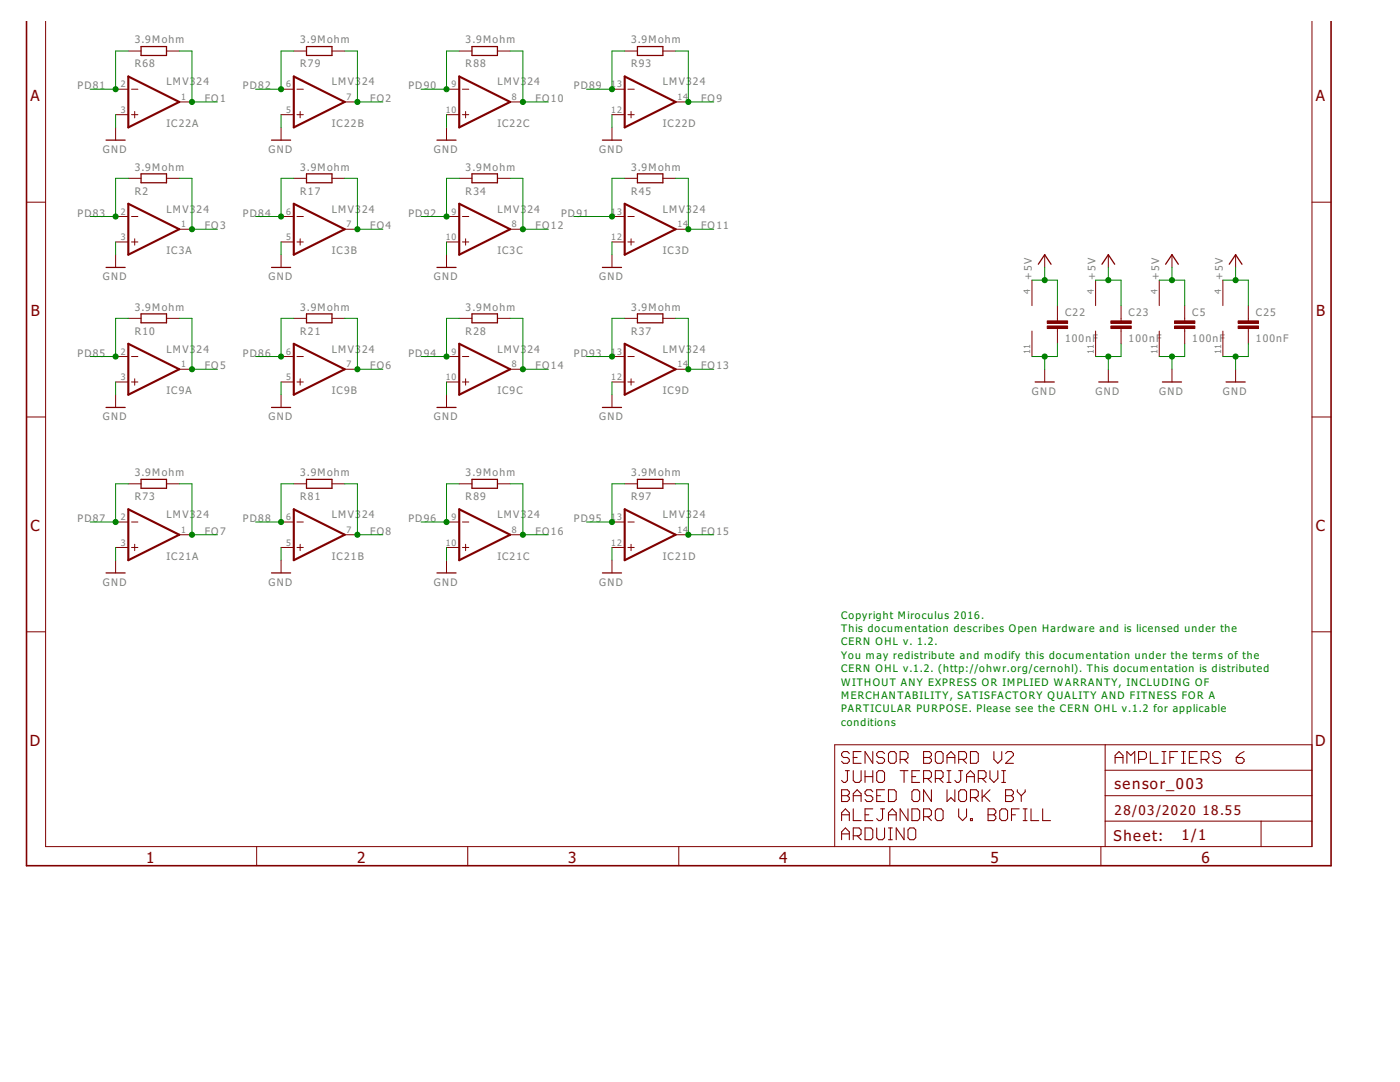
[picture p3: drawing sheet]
<svg xmlns="http://www.w3.org/2000/svg" width="279mm" height="216mm" viewBox="0 0 279 216" stroke-linecap="round" stroke-linejoin="round" font-family="sans-serif">
<g fill="none" stroke="#800000" stroke-width=".21">
<path d="M168 157.6h1.1l.4 .4v.4l-.4 .4 .4 .4v.3l-.4 .4h-1.1zM168 158.8h1.1M168.7 153.8h.8M169.1 153.8v1.9l-.4 .4h-.4l-.3-.4M169.5 150.4l-.4-.4h-.8l-.3 .4v.3l.3 .5h.8l.4 .3v.4l-.4 .4h-.8l-.3-.4M170.3 151.2h.8M170.3 153.8v1.9l.4 .4h.7l.5-.4v-1.9M170.3 159.9v-1.5l.8-.8 .8 .8v1.5M170.3 158.8h1.6M171.9 150h-1.6v2.3h1.6M172.6 153.8v2.3M172.6 155h1.6"/>
<path d="M174.2 150v2.3l-1.6-2.3v2.3M174.2 158l-.4-.4h-.8l-.4 .4v.4l.4 .4h.8l.4 .4v.3l-.4 .4h-.8l-.4-.4M174.2 153.8v2.3M175 158.8h.7M175.3 153.8h.8l.4 .4v1.5l-.4 .4h-.8l-.3-.4v-1.5zM176.5 150.4l-.4-.4h-.8l-.3 .4v.3l.3 .5h.8l.4 .3v.4l-.4 .4h-.8l-.3-.4M176.5 157.6h-1.5v2.3h1.5M177.3 157.6h1.2l.4 .4v1.5l-.4 .4h-1.2zM177.7 150h.8l.4 .4v1.5l-.4 .4h-.8l-.4-.4v-1.5zM179.6 151.5h1.2l.4-.3v-.8l-.4-.4h-1.2v2.3M179.6 153.8h1.6M180.4 151.5l.8 .8"/>
<path d="M180.4 153.8v2.3M182 155h.8M182.4 157.6h.8l.3 .4v1.5l-.3 .4h-.8l-.4-.4v-1.5zM183.5 153.8h-1.5v2.3h1.5M184.3 150h1.2l.4 .4v.3l-.4 .5 .4 .3v.4l-.4 .4h-1.2zM184.3 151.2h1.2M184.3 155.3h1.2l.4-.3v-.8l-.4-.4h-1.2v2.3M185.1 155.3l.8 .8M185.9 157.6v2.3l-1.6-2.3v2.3M186.7 155.3h1.1l.4-.3v-.8l-.4-.4h-1.1v2.3M187 150h.8l.4 .4v1.5l-.4 .4h-.8l-.3-.4v-1.5zM187.4 155.3l.8 .8"/>
<path d="M189 151.2h1.6M189 152.3v-1.6l.8-.7 .8 .7v1.6M189 157.6v2.3l.8-.7 .8 .7v-2.3M189 156.1h.8M189 153.8h.8M189.4 153.8v2.3M191.3 151.5h1.2l.4-.3v-.8l-.4-.4h-1.2v2.3M191.3 153.8h.8M191.7 157.6h.8l.4 .4v1.5l-.4 .4h-.8l-.4-.4v-1.5zM191.7 153.8v1.9l-.4 .4h-.4l-.3-.4M192.1 151.5l.8 .8M192.9 156.1v-1.5l.8-.8 .8 .8v1.5"/>
<path d="M192.9 155h1.6M193.7 150h1.1l.4 .4v1.5l-.4 .4h-1.1zM193.7 159.2h1.1l.4-.4v-.8l-.4-.4h-1.1v2.3M194.5 159.2l.7 .7M195.2 155.3h1.2l.4-.3v-.8l-.4-.4h-1.2v2.3M196 155.3l.8 .8M196 157.6v2.3M196.4 158.8l1.2 1.1M197.6 153.8v1.5l.8 .8 .7-.8v-1.5M197.6 157.6l-1.6 1.6M198.4 150v1.5l.7 .8 .8-.8v-1.5M199.9 156.1h.8"/>
<path d="M199.9 153.8h.8M200.3 153.8v2.3M200.7 150.4l.4-.4h.8l.3 .4v.3l-1.5 1.6h1.5M200.7 157.6h1.2l.3 .4v.4l-.3 .4 .3 .4v.3l-.3 .4h-1.2zM200.7 158.8h1.2M203 157.6v.4l.8 .8M203.8 158.8v1.1M204.6 157.6v.4l-.8 .8M222.5 151.2h1.6M222.5 152.3v-1.6l.8-.7 .8 .7v1.6M224.9 152.3v-2.3l.8 .7 .8-.7v2.3M227.2 151.5h1.2l.4-.3v-.8l-.4-.4h-1.2v2.3"/>
<path d="M229.6 150v2.3h1.5M231.9 150h.8M231.9 152.3h.8M232.3 150v2.3M233.5 151.2h.8M235 150h-1.5v2.3M235.8 150h.8M235.8 152.3h.8M236.2 150v2.3M237.4 151.2h.7M238.9 150h-1.5v2.3h1.5M239.7 151.5h1.2l.4-.3v-.8l-.4-.4h-1.2v2.3"/>
<path d="M240.5 151.5l.8 .8M243.6 150.4l-.4-.4h-.8l-.4 .4v.3l.4 .5h.8l.4 .3v.4l-.4 .4h-.8l-.4-.4M246.7 151.2h1.2l.4 .3v.4l-.4 .4h-.8l-.4-.4zM248.3 150l-.8 .4-.8 .8M168 163.7v-1.5l.7-.8 .8 .8v1.5M168 167.6v-1.6l.7-.8 .8 .8v1.6M168 162.6h1.5M168 166.4h1.5M170.3 161.4v2.3h1.6M170.3 166.8h1.1l.5-.4v-.8l-.5-.4h-1.1v2.4M171.1 166.8l.8 .8M172.6 165.2h1.2l.4 .4v1.6l-.4 .4h-1.2z"/>
<path d="M172.6 162.6h.8M174.2 161.4h-1.6v2.3h1.6M175 165.2v2l.3 .4h.8l.4-.4v-2M175.7 161.4h.8M176.1 161.4v1.9l-.4 .4h-.4l-.3-.4M177.3 163.7v-1.5l.8-.8 .8 .8v1.5M177.3 162.6h1.6M177.3 165.2h.8M177.3 167.6h.8M177.7 165.2v2.4M180.4 165.2v2.4l-1.5-2.4v2.4M181.2 161.4v2.3l-1.6-2.3v2.3"/>
<path d="M181.6 165.2h.8l.4 .4v1.6l-.4 .4h-.8l-.4-.4v-1.6zM182 161.4h1.2l.3 .4v1.5l-.3 .4h-1.2zM184.3 163h1.2l.4-.4v-.8l-.4-.4h-1.2v2.3M185.1 163l.8 .7M187 161.4h.8l.4 .4v1.5l-.4 .4h-.8l-.3-.4v-1.5zM191.3 161.4v1.6l.8 .7 .8-.7v-1.6M193.7 163.3h.4v.4h-.4zM197.2 162.6h1.2M197.2 161.4h1.2l.3 .4v.4l-.3 .4 .3 .4v.3l-.3 .4h-1.2zM199.5 161.8l.4-.4h.8l.4 .4v1.5l-.4 .4h-.8l-.4-.4zM201.9 162.6h.7M203.4 161.4h-1.5v2.3"/>
<path d="M204.2 163.7h.8M204.2 161.4h.8M204.6 161.4v2.3M205.8 161.4v2.3h1.5M208.1 161.4v2.3h1.6"/>
</g>
<g fill="none" stroke="#800000" stroke-width=".42">
<path d="M25.6 15.3l10.2 5-10.2 5.1zM58.6 15.3l10.2 5-10.2 5.1zM91.7 15.3l10.1 5-10.1 5.1zM124.7 15.3l10.1 5-10.1 5.1zM25.6 40.7l10.2 5-10.2 5.1zM58.6 40.7l10.2 5-10.2 5.1zM91.7 40.7l10.1 5-10.1 5.1zM124.7 40.7l10.1 5-10.1 5.1zM25.6 68.6l10.2 5.1-10.2 5.1zM58.6 68.6l10.2 5.1-10.2 5.1zM91.7 68.6l10.1 5.1-10.1 5.1zM124.7 68.6l10.1 5.1-10.1 5.1z"/>
<path d="M25.6 101.6l10.2 5.1-10.2 5.1zM58.6 101.6l10.2 5.1-10.2 5.1zM91.7 101.6l10.1 5.1-10.1 5.1zM124.7 101.6l10.1 5.1-10.1 5.1z"/>
</g>
<g fill="none" stroke="#800000" stroke-width=".2">
<path d="M23.1 17.8h2.5M25.6 10.2h2.6M26.2 17.8h1.3M33.2 10.2h2.6M56.1 17.8h2.5M58.6 10.2h2.6M59.3 17.8h1.2M66.3 10.2h2.5M89.1 17.8h2.6M91.7 10.2h2.5M92.3 17.8h1.3M99.3 10.2h2.5"/>
<path d="M122.1 17.8h2.6M124.7 10.2h2.5M125.3 17.8h1.3M132.3 10.2h2.5M261.8 4.1v164.8h-252.7v-164.8M23.1 22.9h2.5M23.1 25.4v2.6M25.6 35.6h2.6M26.2 22.9h1.3M26.9 22.2v1.3M33.2 35.6h2.6M35.8 20.3h2.5"/>
<path d="M56.1 22.9h2.5M56.1 25.4v2.6M58.6 35.6h2.6M59.3 22.9h1.2M59.9 22.2v1.3M66.3 35.6h2.5M68.8 20.3h2.5M89.1 22.9h2.6M89.1 25.4v2.6M91.7 35.6h2.5M92.3 22.9h1.3M92.9 22.2v1.3"/>
<path d="M99.3 35.6h2.5M101.8 20.3h2.6M122.1 22.9h2.6M122.1 25.4v2.6M124.7 35.6h2.5M125.3 22.9h1.3M125.9 22.2v1.3M132.3 35.6h2.5M134.8 20.3h2.6M5.3 40.3h3.8M23.1 48.3h2.5M23.1 43.2h2.5"/>
<path d="M23.1 50.8v2.6M26.2 48.3h1.3M26.2 43.2h1.3M26.9 47.6v1.3M35.8 45.7h2.5M56.1 48.3h2.5M56.1 43.2h2.5M56.1 50.8v2.6M59.3 48.3h1.2M59.3 43.2h1.2M59.9 47.6v1.3M68.8 45.7h2.5"/>
<path d="M89.1 48.3h2.6M89.1 43.2h2.6M89.1 50.8v2.6M92.3 48.3h1.3M92.3 43.2h1.3M92.9 47.6v1.3M101.8 45.7h2.6M122.1 48.3h2.6M122.1 43.2h2.6M122.1 50.8v2.6M125.3 48.3h1.3M125.3 43.2h1.3"/>
<path d="M125.9 47.6v1.3M134.8 45.7h2.6M206 55.9v5.1M208.5 50.8v2.6M218.7 55.9v5.1M221.2 50.8v2.6M231.4 55.9v5.1M233.9 50.8v2.6M244.1 55.9v5.1M246.6 50.8v2.6M261.8 40.3h3.8M23.1 76.2h2.5"/>
<path d="M23.1 71.1h2.5M23.1 78.8v2.5M25.6 63.5h2.6M26.2 76.2h1.3M26.2 71.1h1.3M26.9 75.6v1.3M33.2 63.5h2.6M35.8 73.7h2.5M56.1 76.2h2.5M56.1 71.1h2.5M56.1 78.8v2.5M58.6 63.5h2.6"/>
<path d="M59.3 76.2h1.2M59.3 71.1h1.2M59.9 75.6v1.3M66.3 63.5h2.5M68.8 73.7h2.5M89.1 76.2h2.6M89.1 71.1h2.6M89.1 78.8v2.5M91.7 63.5h2.5M92.3 76.2h1.3M92.3 71.1h1.3M92.9 75.6v1.3"/>
<path d="M99.3 63.5h2.5M101.8 73.7h2.6M122.1 76.2h2.6M122.1 71.1h2.6M122.1 78.8v2.5M124.7 63.5h2.5M125.3 76.2h1.3M125.3 71.1h1.3M125.9 75.6v1.3M132.3 63.5h2.5M134.8 73.7h2.6M206 66.1v5"/>
<path d="M208.5 73.7v2.5M211 61v3M211 65.6v3M218.7 66.1v5M221.2 73.7v2.5M223.7 61v3M223.7 65.6v3M231.4 66.1v5M233.9 73.7v2.5M236.4 61v3M236.4 65.6v3M244.1 66.1v5"/>
<path d="M246.6 73.7v2.5M249.1 61v3M249.1 65.6v3M5.3 83.2h3.8M25.6 96.5h2.6M33.2 96.5h2.6M58.6 96.5h2.6M66.3 96.5h2.5M91.7 96.5h2.5M99.3 96.5h2.5M124.7 96.5h2.5M132.3 96.5h2.5"/>
<path d="M261.8 83.2h3.8M23.1 109.2h2.5M23.1 104.2h2.5M23.1 111.8v2.5M26.2 109.2h1.3M26.2 104.2h1.3M26.9 108.6v1.3M35.8 106.7h2.5M56.1 109.2h2.5M56.1 104.2h2.5M56.1 111.8v2.5M59.3 109.2h1.2"/>
<path d="M59.3 104.2h1.2M59.9 108.6v1.3M68.8 106.7h2.5M89.1 109.2h2.6M89.1 104.2h2.6M89.1 111.8v2.5M92.3 109.2h1.3M92.3 104.2h1.3M92.9 108.6v1.3M101.8 106.7h2.6M122.1 109.2h2.6M122.1 104.2h2.6"/>
<path d="M122.1 111.8v2.5M125.3 109.2h1.3M125.3 104.2h1.3M125.9 108.6v1.3M134.8 106.7h2.6M5.3 126.1h3.8M261.8 126.1h3.8M220.6 148.6v20.3M220.6 158.8h41.2M220.6 153.7h41.2M261.8 148.6h-95.2v20.3M51.2 168.9v3.8"/>
<path d="M93.3 168.9v3.8M135.5 168.9v3.8M177.6 168.9v3.8M219.7 168.9v3.8M220.6 163.9h41.2M251.7 163.9v5"/>
</g>
<g fill="none" stroke="#800000" stroke-width=".25">
<path d="M28.2 9.3h5v1.8h-5zM61.2 9.3h5.1v1.8h-5.1zM94.2 9.3h5.1v1.8h-5.1zM127.2 9.3h5.1v1.8h-5.1zM21.2 28h3.8M28.2 34.7h5v1.8h-5zM54.2 28h3.8M61.2 34.7h5.1v1.8h-5.1zM87.2 28h3.8M94.2 34.7h5.1v1.8h-5.1zM120.2 28h3.8M127.2 34.7h5.1v1.8h-5.1z"/>
<path d="M21.2 53.4h3.8M54.2 53.4h3.8M87.2 53.4h3.8M120.2 53.4h3.8M207.2 52.7l1.3-1.9 1.3 1.9M219.9 52.7l1.3-1.9 1.3 1.9M232.6 52.7l1.3-1.9 1.3 1.9M245.3 52.7l1.3-1.9 1.3 1.9M28.2 62.6h5v1.8h-5zM61.2 62.6h5.1v1.8h-5.1zM94.2 62.6h5.1v1.8h-5.1zM127.2 62.6h5.1v1.8h-5.1z"/>
<path d="M206.6 76.2h3.8M219.3 76.2h3.8M232 76.2h3.8M244.7 76.2h3.8M21.2 81.3h3.8M28.2 95.7h5v1.7h-5zM54.2 81.3h3.8M61.2 95.7h5.1v1.7h-5.1zM87.2 81.3h3.8M94.2 95.7h5.1v1.7h-5.1zM120.2 81.3h3.8M127.2 95.7h5.1v1.7h-5.1z"/>
<path d="M21.2 114.3h3.8M54.2 114.3h3.8M87.2 114.3h3.8M120.2 114.3h3.8"/>
</g>
<g fill="#800000" stroke="#800000" stroke-width=".2">
<path d="M234.4 65h4.1v.6h-4.1z"/>
<path d="M234.4 64h4.1v.5h-4.1z"/>
<path d="M209 65h4.1v.6h-4.1z"/>
<path d="M209 64h4.1v.5h-4.1z"/>
<path d="M221.7 65h4.1v.6h-4.1z"/>
<path d="M221.7 64h4.1v.5h-4.1z"/>
<path d="M247.1 65h4.1v.6h-4.1z"/>
<path d="M247.1 64h4.1v.5h-4.1z"/>
</g>
<path d="M265.6 4.1v168.6h-260.3v-168.6" fill="none" stroke="#800000" stroke-width=".32"/>
<g fill="none" stroke="#008000" stroke-width=".2">
<path d="M25.6 10.2h-2.5v7.6h-5.1M35.8 10.2h2.5v10.1h5.1M58.6 10.2h-2.5v7.6h-5.1M68.8 10.2h2.5v10.1h5.1M91.7 10.2h-2.6v7.6h-5.1M101.8 10.2h2.6v10.1h5M124.7 10.2h-2.6v7.6h-5M134.8 10.2h2.6v10.1h5.1M23.1 22.9v2.5M25.6 35.6h-2.5v7.6h-5.1M35.8 35.6h2.5v10.1h5.1M56.1 22.9v2.5"/>
<path d="M58.6 35.6h-2.5v7.6h-5.1M68.8 35.6h2.5v10.1h5.1M89.1 22.9v2.5M91.7 35.6h-2.6v7.6h-5.1M101.8 35.6h2.6v10.1h5M122.1 22.9v2.5M124.7 35.6h-2.6v7.6h-7.6M134.8 35.6h2.6v10.1h5.1M23.1 48.3v2.5M56.1 48.3v2.5M89.1 48.3v2.5M122.1 48.3v2.5"/>
<path d="M206 55.9h5v5.1M208.5 53.4v2.5M218.7 55.9h5v5.1M221.2 53.4v2.5M231.4 55.9h5v5.1M233.9 53.4v2.5M244.1 55.9h5v5.1M246.6 53.4v2.5M23.1 76.2v2.6M25.6 63.5h-2.5v7.6h-5.1M35.8 63.5h2.5v10.2h5.1M56.1 76.2v2.6"/>
<path d="M58.6 63.5h-2.5v7.6h-5.1M68.8 63.5h2.5v10.2h5.1M89.1 76.2v2.6M91.7 63.5h-2.6v7.6h-5.1M101.8 63.5h2.6v10.2h5M122.1 76.2v2.6M124.7 63.5h-2.6v7.6h-5M134.8 63.5h2.6v10.2h5.1M208.5 71.1v2.6M211 68.6v2.5h-5M221.2 71.1v2.6M223.7 68.6v2.5h-5"/>
<path d="M233.9 71.1v2.6M236.4 68.6v2.5h-5M246.6 71.1v2.6M249.1 68.6v2.5h-5M25.6 96.5h-2.5v7.7h-5.1M35.8 96.5h2.5v10.2h5.1M58.6 96.5h-2.5v7.7h-5.1M68.8 96.5h2.5v10.2h5.1M91.7 96.5h-2.6v7.7h-5.1M101.8 96.5h2.6v10.2h5M124.7 96.5h-2.6v7.7h-5M134.8 96.5h2.6v10.2h5.1"/>
<path d="M23.1 109.2v2.6M56.1 109.2v2.6M89.1 109.2v2.6M122.1 109.2v2.6"/>
</g>
<g fill="#008000" stroke="#008000" stroke-width=".2">
<circle cx="233.9" cy="71.1" r=".51"/>
<circle cx="208.5" cy="71.1" r=".51"/>
<circle cx="221.2" cy="71.1" r=".51"/>
<circle cx="246.6" cy="71.1" r=".51"/>
<circle cx="233.9" cy="55.9" r=".51"/>
<circle cx="208.5" cy="55.9" r=".51"/>
<circle cx="221.2" cy="55.9" r=".51"/>
<circle cx="246.6" cy="55.9" r=".51"/>
<circle cx="104.4" cy="45.7" r=".51"/>
<circle cx="38.3" cy="20.3" r=".51"/>
<circle cx="71.3" cy="20.3" r=".51"/>
<circle cx="71.3" cy="73.7" r=".51"/>
<circle cx="71.3" cy="106.7" r=".51"/>
<circle cx="137.4" cy="73.7" r=".51"/>
<circle cx="104.4" cy="106.7" r=".51"/>
<circle cx="137.4" cy="106.7" r=".51"/>
<circle cx="137.4" cy="45.7" r=".51"/>
<circle cx="104.4" cy="20.3" r=".51"/>
<circle cx="137.4" cy="20.3" r=".51"/>
<circle cx="71.3" cy="45.7" r=".51"/>
<circle cx="38.3" cy="45.7" r=".51"/>
<circle cx="38.3" cy="73.7" r=".51"/>
<circle cx="38.3" cy="106.7" r=".51"/>
<circle cx="104.4" cy="73.7" r=".51"/>
<circle cx="23.1" cy="71.1" r=".51"/>
<circle cx="122.1" cy="71.1" r=".51"/>
<circle cx="122.1" cy="104.2" r=".51"/>
<circle cx="23.1" cy="17.8" r=".51"/>
<circle cx="122.1" cy="17.8" r=".51"/>
<circle cx="56.1" cy="17.8" r=".51"/>
<circle cx="89.1" cy="17.8" r=".51"/>
<circle cx="23.1" cy="43.2" r=".51"/>
<circle cx="122.1" cy="43.2" r=".51"/>
<circle cx="56.1" cy="43.2" r=".51"/>
<circle cx="89.1" cy="43.2" r=".51"/>
<circle cx="56.1" cy="71.1" r=".51"/>
<circle cx="89.1" cy="71.1" r=".51"/>
<circle cx="23.1" cy="104.2" r=".51"/>
<circle cx="56.1" cy="104.2" r=".51"/>
<circle cx="89.1" cy="104.2" r=".51"/>
</g>
<g font-size="3.7" fill="#800000">
<text x="6.1" y="20.2">A</text>
<text x="262.6" y="20.2">A</text>
<text x="6.1" y="63.1">B</text>
<text x="262.6" y="63.1">B</text>
<text x="6.1" y="105.9">C</text>
<text x="262.6" y="105.9">C</text>
<text x="6" y="148.8">D</text>
<text x="262.5" y="148.8">D</text>
<text x="29.2" y="172.1">1</text>
<text x="71.3" y="172.1">2</text>
<text x="113.4" y="172.1">3</text>
<text x="155.5" y="172.1">4</text>
<text x="197.6" y="172.1">5</text>
<text x="239.8" y="172.1">6</text>
</g>
<g font-size="3.6" fill="#800000">
<text x="222.5" y="157.5">sensor_003</text>
<text x="222.2" y="167.8">Sheet:</text>
<text x="235.8" y="167.7">1/1</text>
</g>
<g font-size="3.2" fill="#800000">
<text x="222.5" y="162.6">28/03/2020</text>
<text x="240" y="162.6">18.55</text>
</g>
<g font-size="2.5" fill="#808080">
<text x="26.9" y="8.7">3.9Mohm</text>
<text x="59.9" y="8.7">3.9Mohm</text>
<text x="92.9" y="8.7">3.9Mohm</text>
<text x="125.9" y="8.7">3.9Mohm</text>
<text x="15.5" y="17.8">PD81</text>
<text x="26.9" y="13.5">R68</text>
<text x="33.2" y="17">LMV3</text>
<text x="39.2" y="17">24</text>
<text x="48.5" y="17.8">PD82</text>
<text x="59.9" y="13.5">R79</text>
<text x="66.3" y="17">LMV3</text>
<text x="72.3" y="17">24</text>
<text x="81.5" y="17.8">PD90</text>
<text x="92.9" y="13.5">R88</text>
<text x="99.3" y="17">LMV3</text>
<text x="105.3" y="17">24</text>
<text x="114.5" y="17.8">PD89</text>
<text x="125.9" y="13.5">R93</text>
<text x="132.3" y="17">LMV3</text>
<text x="138.3" y="17">24</text>
<text x="40.9" y="20.3">FO1</text>
<text x="73.9" y="20.3">FO2</text>
<text x="106.9" y="20.3">FO10</text>
<text x="139.9" y="20.3">FO9</text>
<text x="33.2" y="25.3">IC22A</text>
<text x="66.3" y="25.3">IC22B</text>
<text x="99.3" y="25.3">IC22C</text>
<text x="132.3" y="25.3">IC22D</text>
<text x="20.5" y="30.5">GND</text>
<text x="26.9" y="34.1">3.9Mohm</text>
<text x="53.6" y="30.5">GND</text>
<text x="59.9" y="34.1">3.9Mohm</text>
<text x="86.6" y="30.5">GND</text>
<text x="92.9" y="34.1">3.9Mohm</text>
<text x="119.6" y="30.5">GND</text>
<text x="125.9" y="34.1">3.9Mohm</text>
<text x="26.9" y="38.9">R2</text>
<text x="59.9" y="38.9">R17</text>
<text x="92.9" y="38.9">R34</text>
<text x="125.9" y="38.9">R45</text>
<text x="15.5" y="43.2">PD83</text>
<text x="33.2" y="42.4">LMV3</text>
<text x="39.2" y="42.4">24</text>
<text x="40.9" y="45.7">FO3</text>
<text x="48.5" y="43.2">PD84</text>
<text x="66.3" y="42.4">LMV3</text>
<text x="72.3" y="42.4">24</text>
<text x="73.9" y="45.7">FO4</text>
<text x="81.5" y="43.2">PD92</text>
<text x="99.3" y="42.4">LMV3</text>
<text x="105.3" y="42.4">24</text>
<text x="106.9" y="45.7">FO12</text>
<text x="112" y="43.2">PD91</text>
<text x="132.3" y="42.4">LMV3</text>
<text x="138.3" y="42.4">24</text>
<text x="139.9" y="45.7">FO11</text>
<text x="33.2" y="50.7">IC3A</text>
<text x="66.3" y="50.7">IC3B</text>
<text x="99.3" y="50.7">IC3C</text>
<text x="132.3" y="50.7">IC3D</text>
<text x="20.5" y="55.9">GND</text>
<text x="53.6" y="55.9">GND</text>
<text x="86.6" y="55.9">GND</text>
<text x="119.6" y="55.9">GND</text>
<text x="205.9" y="55.9" transform="rotate(-90 205.9 55.9)">+5V</text>
<text x="218.6" y="55.9" transform="rotate(-90 218.6 55.9)">+5V</text>
<text x="231.3" y="55.9" transform="rotate(-90 231.3 55.9)">+5V</text>
<text x="244" y="55.9" transform="rotate(-90 244 55.9)">+5V</text>
<text x="26.9" y="62">3.9Mohm</text>
<text x="59.9" y="62">3.9Mohm</text>
<text x="92.9" y="62">3.9Mohm</text>
<text x="125.9" y="62">3.9Mohm</text>
<text x="212.5" y="63.1">C22</text>
<text x="225.2" y="63.1">C23</text>
<text x="237.9" y="63.1">C5</text>
<text x="250.6" y="63.1">C25</text>
<text x="15.5" y="71.1">PD85</text>
<text x="26.9" y="66.8">R10</text>
<text x="33.2" y="70.4">LMV3</text>
<text x="39.2" y="70.4">24</text>
<text x="48.5" y="71.1">PD86</text>
<text x="59.9" y="66.8">R21</text>
<text x="66.3" y="70.4">LMV3</text>
<text x="72.3" y="70.4">24</text>
<text x="81.5" y="71.1">PD94</text>
<text x="92.9" y="66.8">R28</text>
<text x="99.3" y="70.4">LMV3</text>
<text x="105.3" y="70.4">24</text>
<text x="114.5" y="71.1">PD93</text>
<text x="125.9" y="66.8">R37</text>
<text x="132.3" y="70.4">LMV3</text>
<text x="138.3" y="70.4">24</text>
<text x="212.5" y="68.2">100nF</text>
<text x="225.2" y="68.2">100nF</text>
<text x="237.9" y="68.2">100nF</text>
<text x="250.6" y="68.2">100nF</text>
<text x="40.9" y="73.7">FO5</text>
<text x="73.9" y="73.7">FO6</text>
<text x="106.9" y="73.7">FO14</text>
<text x="139.9" y="73.7">FO13</text>
<text x="20.5" y="83.8">GND</text>
<text x="33.2" y="78.6">IC9A</text>
<text x="53.6" y="83.8">GND</text>
<text x="66.3" y="78.6">IC9B</text>
<text x="86.6" y="83.8">GND</text>
<text x="99.3" y="78.6">IC9C</text>
<text x="119.6" y="83.8">GND</text>
<text x="132.3" y="78.6">IC9D</text>
<text x="205.9" y="78.8">GND</text>
<text x="218.6" y="78.8">GND</text>
<text x="231.3" y="78.8">GND</text>
<text x="244" y="78.8">GND</text>
<text x="26.9" y="95">3.9Mohm</text>
<text x="59.9" y="95">3.9Mohm</text>
<text x="92.9" y="95">3.9Mohm</text>
<text x="125.9" y="95">3.9Mohm</text>
<text x="26.9" y="99.8">R73</text>
<text x="59.9" y="99.8">R81</text>
<text x="92.9" y="99.8">R89</text>
<text x="125.9" y="99.8">R97</text>
<text x="15.5" y="104.2">PD87</text>
<text x="33.2" y="103.4">LMV3</text>
<text x="39.2" y="103.4">24</text>
<text x="40.9" y="106.7">FO7</text>
<text x="48.5" y="104.2">PD88</text>
<text x="66.3" y="103.4">LMV3</text>
<text x="72.3" y="103.4">24</text>
<text x="73.9" y="106.7">FO8</text>
<text x="81.5" y="104.2">PD96</text>
<text x="99.3" y="103.4">LMV3</text>
<text x="105.3" y="103.4">24</text>
<text x="106.9" y="106.7">FO16</text>
<text x="114.5" y="104.2">PD95</text>
<text x="132.3" y="103.4">LMV3</text>
<text x="138.3" y="103.4">24</text>
<text x="139.9" y="106.7">FO15</text>
<text x="33.2" y="111.6">IC21A</text>
<text x="66.3" y="111.6">IC21B</text>
<text x="99.3" y="111.6">IC21C</text>
<text x="132.3" y="111.6">IC21D</text>
<text x="20.5" y="116.9">GND</text>
<text x="53.6" y="116.9">GND</text>
<text x="86.6" y="116.9">GND</text>
<text x="119.6" y="116.9">GND</text>
</g>
<g font-size="2.5" fill="#008000">
<text x="167.8" y="123.5">Copyright Miroculus 2016.</text>
<text x="167.8" y="126.1">This documentation describes Open Hardware and is licensed under the</text>
<text x="167.8" y="128.8">CERN OHL v. 1.2.</text>
<text x="167.8" y="131.5">You may redistribute and modify this documentation under the terms of the</text>
<text x="167.8" y="134.1">CERN OHL v.1.2. (http://ohwr.org/cernohl). This documentation is distributed</text>
<text x="167.8" y="136.8">WITHOUT ANY EXPRESS OR IMPLIED WARRANTY, INCLUDING OF</text>
<text x="167.8" y="139.5">MERCHANTABILITY, SATISFACTORY QUALITY AND FITNESS FOR A</text>
<text x="167.8" y="142.1">PARTICULAR PURPOSE. Please see the CERN OHL v.1.2 for applicable</text>
<text x="167.8" y="144.8">conditions</text>
</g>
<g font-size="2.1" fill="#808080">
<text x="24.1" y="17.4">2</text>
<text x="57.1" y="17.4">6</text>
<text x="90.1" y="17.4">9</text>
<text x="122" y="17.4">13</text>
<text x="24.1" y="22.5">3</text>
<text x="36.1" y="20">1</text>
<text x="57.1" y="22.5">5</text>
<text x="69.1" y="20">7</text>
<text x="89" y="22.5">10</text>
<text x="102.2" y="20">8</text>
<text x="122" y="22.5">12</text>
<text x="135.2" y="20">14</text>
<text x="24.1" y="42.8">2</text>
<text x="24.1" y="47.9">3</text>
<text x="36.1" y="45.4">1</text>
<text x="57.1" y="42.8">6</text>
<text x="57.1" y="47.9">5</text>
<text x="69.1" y="45.4">7</text>
<text x="89" y="47.9">10</text>
<text x="90.1" y="42.8">9</text>
<text x="102.2" y="45.4">8</text>
<text x="122" y="42.8">13</text>
<text x="122" y="47.9">12</text>
<text x="135.2" y="45.4">14</text>
<text x="205.6" y="58.6" transform="rotate(-90 205.6 58.6)">4</text>
<text x="218.3" y="58.6" transform="rotate(-90 218.3 58.6)">4</text>
<text x="231" y="58.6" transform="rotate(-90 231 58.6)">4</text>
<text x="243.7" y="58.6" transform="rotate(-90 243.7 58.6)">4</text>
<text x="24.1" y="70.8">2</text>
<text x="57.1" y="70.8">6</text>
<text x="90.1" y="70.8">9</text>
<text x="122" y="70.8">13</text>
<text x="205.6" y="70.7" transform="rotate(-90 205.6 70.7)">11</text>
<text x="218.3" y="70.7" transform="rotate(-90 218.3 70.7)">11</text>
<text x="231" y="70.7" transform="rotate(-90 231 70.7)">11</text>
<text x="243.7" y="70.7" transform="rotate(-90 243.7 70.7)">11</text>
<text x="24.1" y="75.9">3</text>
<text x="36.1" y="73.3">1</text>
<text x="57.1" y="75.9">5</text>
<text x="69.1" y="73.3">7</text>
<text x="89" y="75.9">10</text>
<text x="102.2" y="73.3">8</text>
<text x="122" y="75.9">12</text>
<text x="135.2" y="73.3">14</text>
<text x="24.1" y="103.8">2</text>
<text x="36.1" y="106.3">1</text>
<text x="57.1" y="103.8">6</text>
<text x="69.1" y="106.3">7</text>
<text x="90.1" y="103.8">9</text>
<text x="102.2" y="106.3">8</text>
<text x="122" y="103.8">13</text>
<text x="135.2" y="106.3">14</text>
<text x="24.1" y="108.9">3</text>
<text x="57.1" y="108.9">5</text>
<text x="89" y="108.9">10</text>
<text x="122" y="108.9">12</text>
</g>
</svg>
